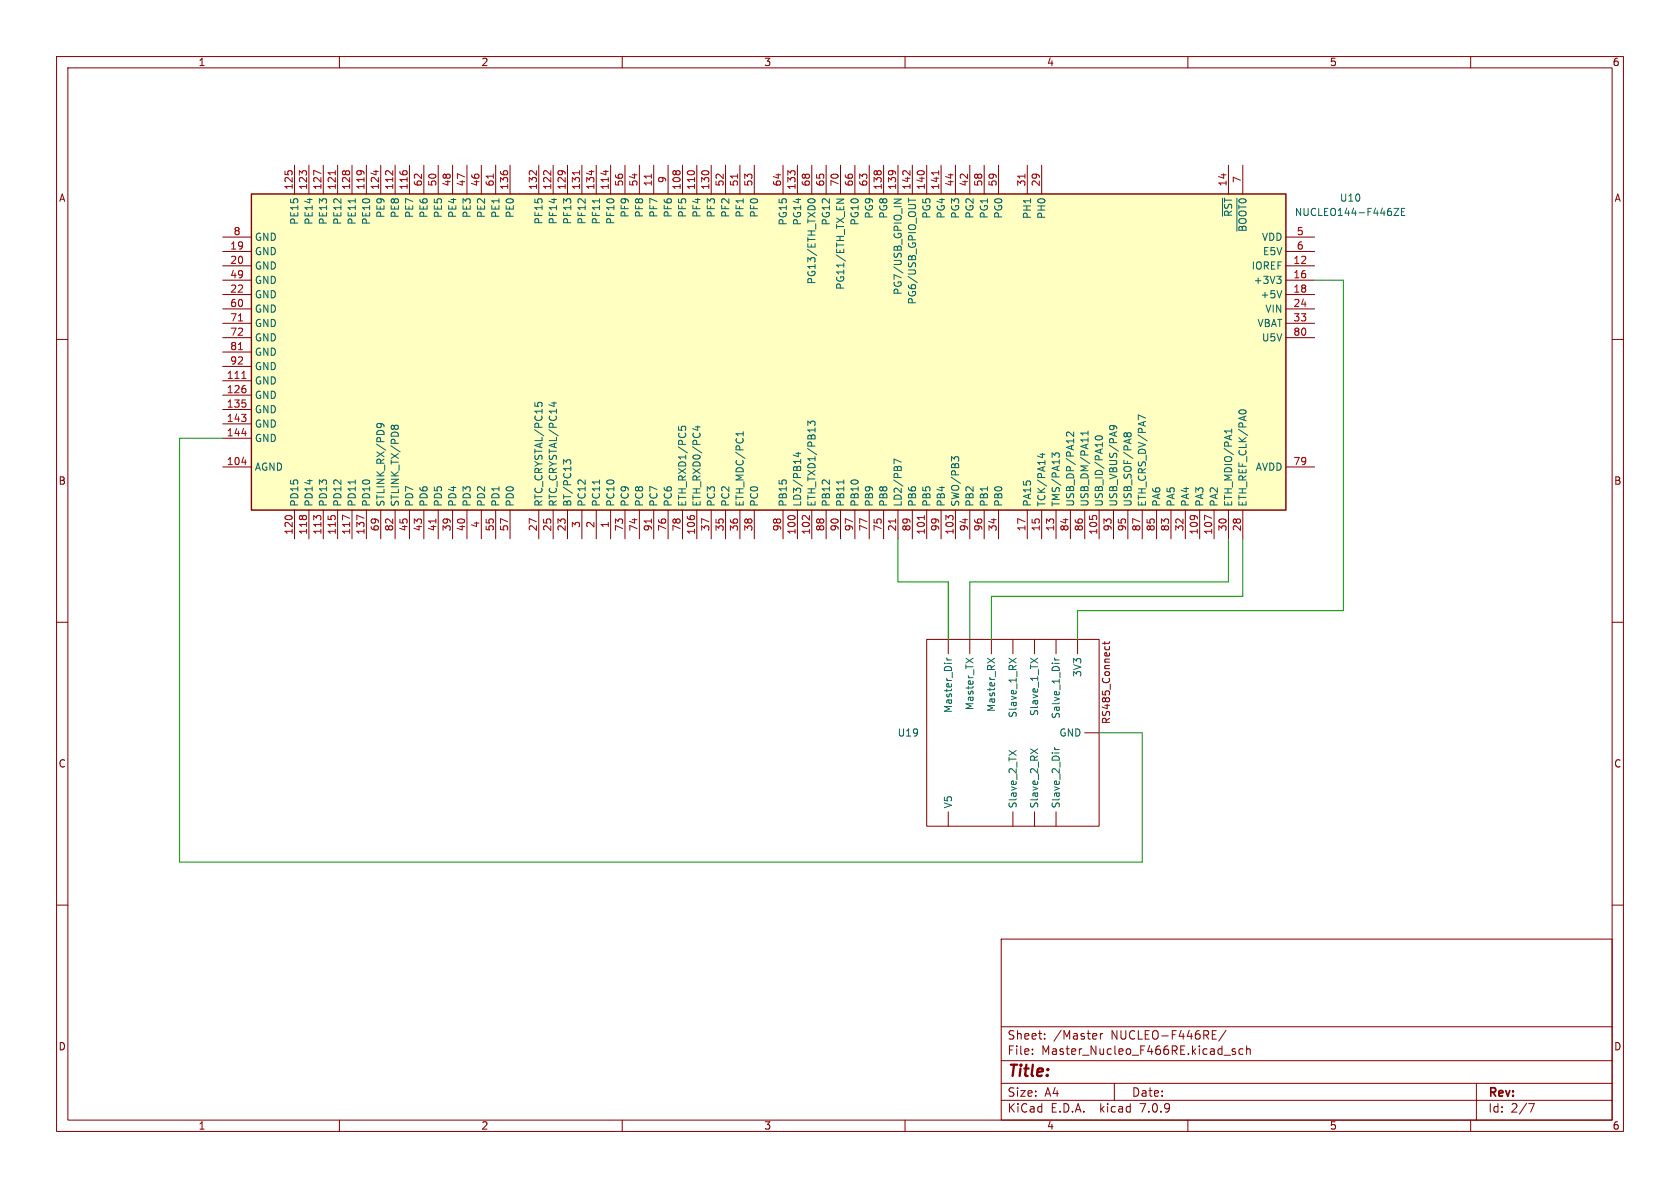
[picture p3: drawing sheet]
<svg xmlns="http://www.w3.org/2000/svg" width="297mm" height="210mm" viewBox="0 0 297 210" stroke-linecap="round" stroke-linejoin="round" font-family="sans-serif">
<g fill="none" stroke="#840000" stroke-width=".18">
<path d="M10 10h277v190h-277zM12 12h273v186h-273zM60 10v2M110 10v2M160 10v2M210 10v2M260 10v2M52.1 29.2v5.1M54.6 29.2v5.1M57.1 29.2v5.1M59.7 29.2v5.1M62.2 29.2v5.1"/>
<path d="M64.8 29.2v5.1M67.3 29.2v5.1M69.8 29.2v5.1M72.4 29.2v5.1M74.9 29.2v5.1M77.5 29.2v5.1M80 29.2v5.1M82.5 29.2v5.1M85.1 29.2v5.1M87.6 29.2v5.1M90.2 29.2v5.1M95.2 29.2v5.1"/>
<path d="M97.8 29.2v5.1M100.3 29.2v5.1M102.9 29.2v5.1M105.4 29.2v5.1M107.9 29.2v5.1M110.5 29.2v5.1M113 29.2v5.1M115.6 29.2v5.1M118.1 29.2v5.1M120.6 29.2v5.1M123.2 29.2v5.1M125.7 29.2v5.1"/>
<path d="M128.3 29.2v5.1M130.8 29.2v5.1M133.3 29.2v5.1M138.4 29.2v5.1M141 29.2v5.1M143.5 29.2v5.1M146 29.2v5.1M148.6 29.2v5.1M151.1 29.2v5.1M153.7 29.2v5.1M156.2 29.2v5.1M158.7 29.2v5.1"/>
<path d="M161.3 29.2v5.1M163.8 29.2v5.1M166.4 29.2v5.1M168.9 29.2v5.1M171.4 29.2v5.1M174 29.2v5.1M176.5 29.2v5.1M181.6 29.2v5.1M184.1 29.2v5.1M217.2 29.2v5.1M219.7 29.2v5.1M10 60h2"/>
<path d="M39.4 47h5M39.4 49.5h5M39.4 52.1h5M39.4 44.5h5M39.4 54.6h5M39.4 57.2h5M39.4 41.9h5M39.4 59.7h5M227.3 47h5.1M227.3 49.5h5.1M227.3 52.1h5.1M227.3 44.5h5.1"/>
<path d="M227.3 54.6h5.1M227.3 57.2h5.1M227.3 41.9h5.1M227.3 59.7h5.1M285 60h2M39.4 67.3h5M39.4 69.9h5M39.4 72.4h5M39.4 74.9h5M39.4 77.5h5M39.4 62.2h5M39.4 64.8h5"/>
<path d="M39.4 82.6h5M52.1 90.2v5.1M54.6 90.2v5.1M57.1 90.2v5.1M59.7 90.2v5.1M62.2 90.2v5.1M64.8 90.2v5.1M67.3 90.2v5.1M69.8 90.2v5.1M72.4 90.2v5.1M74.9 90.2v5.1M77.5 90.2v5.1"/>
<path d="M80 90.2v5.1M82.5 90.2v5.1M85.1 90.2v5.1M87.6 90.2v5.1M90.2 90.2v5.1M95.2 90.2v5.1M97.8 90.2v5.1M100.3 90.2v5.1M102.9 90.2v5.1M105.4 90.2v5.1M107.9 90.2v5.1M110.5 90.2v5.1"/>
<path d="M113 90.2v5.1M115.6 90.2v5.1M118.1 90.2v5.1M120.6 90.2v5.1M123.2 90.2v5.1M125.7 90.2v5.1M128.3 90.2v5.1M130.8 90.2v5.1M133.3 90.2v5.1M138.4 90.2v5.1M141 90.2v5.1M143.5 90.2v5.1"/>
<path d="M146 90.2v5.1M148.6 90.2v5.1M151.1 90.2v5.1M153.7 90.2v5.1M156.2 90.2v5.1M158.7 90.2v5.1M161.3 90.2v5.1M163.8 90.2v5.1M166.4 90.2v5.1M168.9 90.2v5.1M171.4 90.2v5.1M174 90.2v5.1"/>
<path d="M176.5 90.2v5.1M181.6 90.2v5.1M184.1 90.2v5.1M186.7 90.2v5.1M189.2 90.2v5.1M191.8 90.2v5.1M194.3 90.2v5.1M196.8 90.2v5.1M199.4 90.2v5.1M201.9 90.2v5.1M204.5 90.2v5.1M207 90.2v5.1"/>
<path d="M209.5 90.2v5.1M212.1 90.2v5.1M214.6 90.2v5.1M217.2 90.2v5.1M219.7 90.2v5.1M227.3 82.6h5.1M10 110h2M163.8 113h30.5v33.1h-30.5zM167.6 113v2.6M171.4 113v2.6M175.3 113v2.6M179.1 113v2.6"/>
<path d="M182.9 113v2.6M186.7 113v2.6M190.5 113v2.6M195.3 113.4v.5M195.4 114.3l-.1 .3M196.1 114.3l.1 .3M196.2 113.4l-.2 .3h-1.1M285 110h2M191.8 129.5h2.5M10 160h2M167.6 143.5v2.6M179.1 143.5v2.6"/>
<path d="M182.9 143.5v2.6M186.7 143.5v2.6M285 160h2M177 166h108v32h-108zM60 198v2M110 198v2M160 198v2M177 194.5h108M177 191.5h108M177 187.5h108M177 181.5h108M182.5 186.3v.1"/>
<path d="M182.5 185.5v.1M184.7 183.6v.1M184.7 182.8v.1M194.5 182.7v1M195 182.7l-.3 .1-.2 .2M197 191.5v3M210 198v2M214.3 183.7h.7M214.3 182.2h.7M216.4 186.5h1.1M216.7 182.1l-1.2 2M218.4 185.5l-.4-.1-.2 .2 .1 .2 .5 .2v.3h-.6"/>
<path d="M219.7 185.5l-.4-.1-.3 .3v.4l.2 .2h.5M220.4 185.5l.2-.1 .4 .1v.9M220.4 184.9v1.5M260 198v2M261 191.5v6.5M270.2 195.1h1l-.6 1.5"/>
</g>
<path d="M44.4 34.3h182.9v55.9h-182.9z" fill="#ffffc2" stroke="#ffffc2" stroke-width=".18"/>
<path d="M44.4 34.3h182.9v55.9h-182.9z" fill="none" stroke="#840000" stroke-width=".25"/>
<g fill="none" stroke="#006464" stroke-width=".18">
<path d="M62.8 35.1v.8M106 35.1v.8M143.1 35.8l-.3-.2a.68 .68 0 0 1 .7-.5 .68 .68 0 0 1 .6 .5l-.3 .2M147.9 35.2h1.3l-1.3 .7M158.1 35.2h1.2l-1.2 .7M160.6 35v.7M160.6 35.4h1.3M216.1 35v3.2M218.7 35v5.9M246.4 36.8h.9l-.9 1.3h.9M247.8 37.4h.4M248.4 36.8h-.6v1.3h.6"/>
<path d="M225.7 48.8h.8l-.4 .5M226.2 49.3l.3 .3v.3l-.3 .2M226.6 51.4l-.4 1.2M67.2 74.9l.2 .2-.1 .4-.1 .1M67.9 75.5l-.1-.4a.86 .86 0 0 0-1.2 0v.2l.3 .3M69.7 75.7l-.1 .1M69.7 75.4l-.2-.2h-.2l-.1 .2v.4M69.7 75.4l.2-.2h.4l.1 .2v.4M69.7 75.4v.3M69.7 75.7l.1 .1M94.6 71.2v.6M95 71.7v-.3l.3-.3 .4 .1 .1 .5"/>
<path d="M97.5 71.2h.9M97.9 71.1v.7M120 75.4v.6M120.5 76l-.1-.4 .3-.3 .5 .2v.5M122.9 75.5h.9M123.3 75.3v.8l-.9-.3M131.4 76.3v.7M131.4 76.7h-1.3l.3 .2M141.1 79.9v.8l-.9-.3M142.8 75.2v-.8l.5 .5 .1-.4h.6l.1 .2-.1 .5M189.8 76.4v.8l-.9-.8-.4 .2 .2 .5M192.3 76.2v.7"/>
<path d="M192.3 76.6h-1.2l.3 .3M193.7 77.2a.75 .75 0 0 1 1.2 .3 .72 .72 0 0 1-1.3-.2zM196.7 75.2l.2 .3-.1 .4M197.4 75.8v-.3a.86 .86 0 0 0-1.2 0l.1 .4M199.2 77v.1M199.2 76.7l-.2-.2-.2 .1-.1 .1 .1 .4M199.2 76.7l.3-.2 .3 .1 .2 .1-.1 .4M199.2 76.7v.3M199.2 77l.1 .1M202.5 73.9l-1.3-.5v.8M217.7 75.8v.8M217.7 76.2h-1.2l.3 .2"/>
<path d="M219 72.9a.68 .68 0 0 1 .7-.5 .68 .68 0 0 1 .6 .5M62.8 84.8v.8M100.8 82l.1-.5-.1-.2h-.6l-.1 .4-.5-.4v.8M106 84.8v.8M140.7 80.1h.8M149.2 84.8v.8M159.3 81.7l-1.2-.5v.8M169.5 81.3v-.3l-.3-.3-.4 .1-.1 .4-.5-.5v.8M183.9 80.3h.8M184.3 80.1v.8l-.9-.3M187.3 80.7v-.4l-.3-.2h-.4l-.1 .4-.5-.4v.8M167.4 116.7h.8"/>
<path d="M167.4 116.3l.2 .4M170.8 116.4l1.2 .8M172 116.4l-1.2 .8M174.6 116.4l1.2 .8M175.8 116.4l-1.2 .8M178.4 116.4l1.2 .8M179.6 116.4l-1.2 .8M182.2 116.4l1.3 .8M183.5 116.4l-1.3 .8M186.4 116.7h.9M186.4 116.3l.3 .4M178.4 132.7l1.2 .8"/>
<path d="M179.6 132.7l-1.2 .8M182.2 132.4l1.3 .8M183.5 132.4l-1.3 .8M186.4 132.1l.3 .4M186.4 132.5h.9"/>
</g>
<g fill="none" stroke="#a90000" stroke-width=".18">
<path d="M56.7 30.7l-1.2-.6v.9M59.3 30.2v.7M66.5 30.1v.8M68.3 30.2h.4M69.4 30.2v.8M87.2 30.8v.7M93.7 30.2h.4M94.8 30.2v.8M96.2 30.2h.4M97.4 30.2v.8M102.5 30.2v.7M104.6 30.1v.8"/>
<path d="M107.1 30.1v.8M115.2 30.8v.7M130.4 30.8v.7M159.7 30.2h.4M160.9 30.2v.8M166 30.2v.7M181.2 30.8v.7M42.2 56.7h.7M42.2 61.8h.7M42.8 66.9h.7M42.8 76.6h.7M42.8 81.7h.7"/>
<path d="M61.8 91.6l-1.3-.5v.8M64.4 91.6l-1.3-.5v.8M77.1 91.7v.8M115.2 91.7v.8M141.9 91.2h.5M143.1 91.1v.8M158.3 91.7v.8M163.4 91.1v.8M214.2 91.6l-1.3-.5v.8"/>
</g>
<path d="M232.4 49.5h5.1v58.5h-47v5M39.4 77.5h-7.7v74.9h170.2v-22.9h-7.6M158.7 95.3v7.6h8.9v10.1M217.2 95.3v7.6h-45.8v10.1M219.7 95.3v10.1h-44.4v7.6" fill="none" stroke="#009600" stroke-width=".18"/>
<text font-size="2.8" fill="#840000" x="178" y="190.9">Title:</text>
<g font-size="2.1" fill="#840000">
<text x="178" y="184">Sheet:</text>
<text x="186.2" y="184">/Master</text>
<text x="196.5" y="184">NUCLEO-F446RE/</text>
<text x="178" y="186.7">File:</text>
<text x="184.1" y="186.7">Master_Nucleo_F466RE.kicad_sch</text>
<text x="178" y="196.9">KiCad</text>
<text x="178" y="194.1">Size:</text>
<text x="184.7" y="194.1">A4</text>
<text x="185.7" y="196.9">E.D.A.</text>
<text x="194.6" y="196.9">kicad</text>
<text x="200" y="194.1">Date:</text>
<text x="201.8" y="196.9">7.0.9</text>
<text x="263" y="194.3">Rev:</text>
<text x="263" y="196.9">Id:</text>
<text x="267.1" y="196.9">2/7</text>
</g>
<g font-size="1.8" fill="#840000">
<text x="35" y="11.9">1</text>
<text x="85" y="11.9">2</text>
<text x="135" y="11.9">3</text>
<text x="185" y="11.9">4</text>
<text x="235" y="11.9">5</text>
<text x="285" y="11.9">6</text>
<text x="10.3" y="35.9">A</text>
<text x="285.3" y="35.9">A</text>
<text x="10.3" y="85.9">B</text>
<text x="285.3" y="85.9">B</text>
<text x="196.5" y="128.1" transform="rotate(-90 196.5 128.1)">RS485_Connect</text>
<text x="10.3" y="135.9">C</text>
<text x="285.3" y="135.9">C</text>
<text x="10.3" y="185.9">D</text>
<text x="285.3" y="185.9">D</text>
<text x="35" y="199.9">1</text>
<text x="85" y="199.9">2</text>
<text x="135" y="199.9">3</text>
<text x="185" y="199.9">4</text>
<text x="235" y="199.9">5</text>
<text x="285" y="199.9">6</text>
</g>
<g font-size="1.8" fill="#a90000">
<text x="51.8" y="33.7" transform="rotate(-90 51.8 33.7)">125</text>
<text x="54.4" y="33.7" transform="rotate(-90 54.4 33.7)">123</text>
<text x="56.9" y="33.7" transform="rotate(-90 56.9 33.7)">127</text>
<text x="59.4" y="33.7" transform="rotate(-90 59.4 33.7)">121</text>
<text x="62" y="33.7" transform="rotate(-90 62 33.7)">128</text>
<text x="64.5" y="33.7" transform="rotate(-90 64.5 33.7)">119</text>
<text x="67.1" y="33.7" transform="rotate(-90 67.1 33.7)">124</text>
<text x="69.6" y="33.7" transform="rotate(-90 69.6 33.7)">112</text>
<text x="72.1" y="33.7" transform="rotate(-90 72.1 33.7)">116</text>
<text x="74.7" y="33.1" transform="rotate(-90 74.7 33.1)">62</text>
<text x="77.2" y="33.1" transform="rotate(-90 77.2 33.1)">50</text>
<text x="79.8" y="33.1" transform="rotate(-90 79.8 33.1)">48</text>
<text x="82.3" y="33.1" transform="rotate(-90 82.3 33.1)">47</text>
<text x="84.8" y="33.1" transform="rotate(-90 84.8 33.1)">46</text>
<text x="87.4" y="33.1" transform="rotate(-90 87.4 33.1)">61</text>
<text x="89.9" y="33.7" transform="rotate(-90 89.9 33.7)">136</text>
<text x="95" y="33.7" transform="rotate(-90 95 33.7)">132</text>
<text x="97.5" y="33.7" transform="rotate(-90 97.5 33.7)">122</text>
<text x="100.1" y="33.7" transform="rotate(-90 100.1 33.7)">129</text>
<text x="102.6" y="33.7" transform="rotate(-90 102.6 33.7)">131</text>
<text x="105.2" y="33.7" transform="rotate(-90 105.2 33.7)">134</text>
<text x="107.7" y="33.7" transform="rotate(-90 107.7 33.7)">114</text>
<text x="110.2" y="33.1" transform="rotate(-90 110.2 33.1)">56</text>
<text x="112.8" y="33.1" transform="rotate(-90 112.8 33.1)">54</text>
<text x="115.3" y="33.1" transform="rotate(-90 115.3 33.1)">11</text>
<text x="117.9" y="32.5" transform="rotate(-90 117.9 32.5)">9</text>
<text x="120.4" y="33.7" transform="rotate(-90 120.4 33.7)">108</text>
<text x="122.9" y="33.7" transform="rotate(-90 122.9 33.7)">110</text>
<text x="125.5" y="33.7" transform="rotate(-90 125.5 33.7)">130</text>
<text x="128" y="33.1" transform="rotate(-90 128 33.1)">52</text>
<text x="130.6" y="33.1" transform="rotate(-90 130.6 33.1)">51</text>
<text x="133.1" y="33.1" transform="rotate(-90 133.1 33.1)">53</text>
<text x="138.2" y="33.1" transform="rotate(-90 138.2 33.1)">64</text>
<text x="140.7" y="33.7" transform="rotate(-90 140.7 33.7)">133</text>
<text x="143.3" y="33.1" transform="rotate(-90 143.3 33.1)">68</text>
<text x="145.8" y="33.1" transform="rotate(-90 145.8 33.1)">65</text>
<text x="148.3" y="33.1" transform="rotate(-90 148.3 33.1)">70</text>
<text x="150.9" y="33.1" transform="rotate(-90 150.9 33.1)">66</text>
<text x="153.4" y="33.1" transform="rotate(-90 153.4 33.1)">63</text>
<text x="156" y="33.7" transform="rotate(-90 156 33.7)">138</text>
<text x="158.5" y="33.7" transform="rotate(-90 158.5 33.7)">139</text>
<text x="161" y="33.7" transform="rotate(-90 161 33.7)">142</text>
<text x="163.6" y="33.7" transform="rotate(-90 163.6 33.7)">140</text>
<text x="166.1" y="33.7" transform="rotate(-90 166.1 33.7)">141</text>
<text x="168.7" y="33.1" transform="rotate(-90 168.7 33.1)">44</text>
<text x="171.2" y="33.1" transform="rotate(-90 171.2 33.1)">42</text>
<text x="173.7" y="33.1" transform="rotate(-90 173.7 33.1)">58</text>
<text x="176.3" y="33.1" transform="rotate(-90 176.3 33.1)">59</text>
<text x="181.4" y="33.1" transform="rotate(-90 181.4 33.1)">31</text>
<text x="183.9" y="33.1" transform="rotate(-90 183.9 33.1)">29</text>
<text x="216.9" y="33.1" transform="rotate(-90 216.9 33.1)">14</text>
<text x="219.5" y="32.5" transform="rotate(-90 219.5 32.5)">7</text>
<text x="41.2" y="41.7">8</text>
<text x="229.2" y="41.7">5</text>
<text x="40.6" y="44.2">19</text>
<text x="40.6" y="46.7">20</text>
<text x="228.6" y="46.7">12</text>
<text x="229.2" y="44.2">6</text>
<text x="40.6" y="51.8">22</text>
<text x="40.6" y="49.3">49</text>
<text x="228.6" y="49.3">16</text>
<text x="228.6" y="51.8">18</text>
<text x="40.6" y="54.4">60</text>
<text x="40.6" y="56.9">71</text>
<text x="40.6" y="59.4">72</text>
<text x="228.6" y="54.4">24</text>
<text x="228.6" y="56.9">33</text>
<text x="228.6" y="59.4">80</text>
<text x="40.6" y="62">81</text>
<text x="40.6" y="64.5">92</text>
<text x="40" y="67.1">111</text>
<text x="40" y="69.6">126</text>
<text x="40" y="72.1">135</text>
<text x="40" y="74.7">143</text>
<text x="40" y="77.2">144</text>
<text x="40" y="82.3">104</text>
<text x="228.6" y="82.3">79</text>
<text x="51.8" y="94.6" transform="rotate(-90 51.8 94.6)">120</text>
<text x="54.4" y="94.6" transform="rotate(-90 54.4 94.6)">118</text>
<text x="56.9" y="94.6" transform="rotate(-90 56.9 94.6)">113</text>
<text x="59.4" y="94.6" transform="rotate(-90 59.4 94.6)">115</text>
<text x="62" y="94.6" transform="rotate(-90 62 94.6)">117</text>
<text x="64.5" y="94.6" transform="rotate(-90 64.5 94.6)">137</text>
<text x="67.1" y="94" transform="rotate(-90 67.1 94)">69</text>
<text x="69.6" y="94" transform="rotate(-90 69.6 94)">82</text>
<text x="72.1" y="94" transform="rotate(-90 72.1 94)">45</text>
<text x="74.7" y="94" transform="rotate(-90 74.7 94)">43</text>
<text x="77.2" y="94" transform="rotate(-90 77.2 94)">41</text>
<text x="79.8" y="94" transform="rotate(-90 79.8 94)">39</text>
<text x="82.3" y="94" transform="rotate(-90 82.3 94)">40</text>
<text x="84.8" y="93.4" transform="rotate(-90 84.8 93.4)">4</text>
<text x="87.4" y="94" transform="rotate(-90 87.4 94)">55</text>
<text x="89.9" y="94" transform="rotate(-90 89.9 94)">57</text>
<text x="95" y="94" transform="rotate(-90 95 94)">27</text>
<text x="97.5" y="94" transform="rotate(-90 97.5 94)">25</text>
<text x="100.1" y="94" transform="rotate(-90 100.1 94)">23</text>
<text x="102.6" y="93.4" transform="rotate(-90 102.6 93.4)">3</text>
<text x="105.2" y="93.4" transform="rotate(-90 105.2 93.4)">2</text>
<text x="107.7" y="93.4" transform="rotate(-90 107.7 93.4)">1</text>
<text x="110.2" y="94" transform="rotate(-90 110.2 94)">73</text>
<text x="112.8" y="94" transform="rotate(-90 112.8 94)">74</text>
<text x="115.3" y="94" transform="rotate(-90 115.3 94)">91</text>
<text x="117.9" y="94" transform="rotate(-90 117.9 94)">76</text>
<text x="120.4" y="94" transform="rotate(-90 120.4 94)">78</text>
<text x="122.9" y="94.6" transform="rotate(-90 122.9 94.6)">106</text>
<text x="125.5" y="94" transform="rotate(-90 125.5 94)">37</text>
<text x="128" y="94" transform="rotate(-90 128 94)">35</text>
<text x="130.6" y="94" transform="rotate(-90 130.6 94)">36</text>
<text x="133.1" y="94" transform="rotate(-90 133.1 94)">38</text>
<text x="138.2" y="94" transform="rotate(-90 138.2 94)">98</text>
<text x="140.7" y="94.6" transform="rotate(-90 140.7 94.6)">100</text>
<text x="143.3" y="94.6" transform="rotate(-90 143.3 94.6)">102</text>
<text x="145.8" y="94" transform="rotate(-90 145.8 94)">88</text>
<text x="148.3" y="94" transform="rotate(-90 148.3 94)">90</text>
<text x="150.9" y="94" transform="rotate(-90 150.9 94)">97</text>
<text x="153.4" y="94" transform="rotate(-90 153.4 94)">77</text>
<text x="156" y="94" transform="rotate(-90 156 94)">75</text>
<text x="158.5" y="94" transform="rotate(-90 158.5 94)">21</text>
<text x="161" y="94" transform="rotate(-90 161 94)">89</text>
<text x="163.6" y="94.6" transform="rotate(-90 163.6 94.6)">101</text>
<text x="166.1" y="94" transform="rotate(-90 166.1 94)">99</text>
<text x="168.7" y="94.6" transform="rotate(-90 168.7 94.6)">103</text>
<text x="171.2" y="94" transform="rotate(-90 171.2 94)">94</text>
<text x="173.7" y="94" transform="rotate(-90 173.7 94)">96</text>
<text x="176.3" y="94" transform="rotate(-90 176.3 94)">34</text>
<text x="181.4" y="94" transform="rotate(-90 181.4 94)">17</text>
<text x="183.9" y="94" transform="rotate(-90 183.9 94)">15</text>
<text x="186.4" y="94" transform="rotate(-90 186.4 94)">13</text>
<text x="189" y="94" transform="rotate(-90 189 94)">84</text>
<text x="191.5" y="94" transform="rotate(-90 191.5 94)">86</text>
<text x="194.1" y="94.6" transform="rotate(-90 194.1 94.6)">105</text>
<text x="196.6" y="94" transform="rotate(-90 196.6 94)">93</text>
<text x="199.1" y="94" transform="rotate(-90 199.1 94)">95</text>
<text x="201.7" y="94" transform="rotate(-90 201.7 94)">87</text>
<text x="204.2" y="94" transform="rotate(-90 204.2 94)">85</text>
<text x="206.8" y="94" transform="rotate(-90 206.8 94)">83</text>
<text x="209.3" y="94" transform="rotate(-90 209.3 94)">32</text>
<text x="211.8" y="94.6" transform="rotate(-90 211.8 94.6)">109</text>
<text x="214.4" y="94.6" transform="rotate(-90 214.4 94.6)">107</text>
<text x="216.9" y="94" transform="rotate(-90 216.9 94)">30</text>
<text x="219.5" y="94" transform="rotate(-90 219.5 94)">28</text>
</g>
<g font-size="1.8" fill="#006464">
<text x="236.8" y="35.8">U10</text>
<text x="52.9" y="39.8" transform="rotate(-90 52.9 39.8)">PE15</text>
<text x="55.5" y="39.8" transform="rotate(-90 55.5 39.8)">PE14</text>
<text x="58" y="39.8" transform="rotate(-90 58 39.8)">PE13</text>
<text x="60.6" y="39.8" transform="rotate(-90 60.6 39.8)">PE12</text>
<text x="63.1" y="39.8" transform="rotate(-90 63.1 39.8)">PE11</text>
<text x="65.6" y="39.8" transform="rotate(-90 65.6 39.8)">PE10</text>
<text x="68.2" y="38.6" transform="rotate(-90 68.2 38.6)">PE9</text>
<text x="70.7" y="38.6" transform="rotate(-90 70.7 38.6)">PE8</text>
<text x="73.3" y="38.6" transform="rotate(-90 73.3 38.6)">PE7</text>
<text x="75.8" y="38.6" transform="rotate(-90 75.8 38.6)">PE6</text>
<text x="78.3" y="38.6" transform="rotate(-90 78.3 38.6)">PE5</text>
<text x="80.9" y="38.6" transform="rotate(-90 80.9 38.6)">PE4</text>
<text x="83.4" y="38.6" transform="rotate(-90 83.4 38.6)">PE3</text>
<text x="86" y="38.6" transform="rotate(-90 86 38.6)">PE2</text>
<text x="88.5" y="38.6" transform="rotate(-90 88.5 38.6)">PE1</text>
<text x="91" y="38.6" transform="rotate(-90 91 38.6)">PE0</text>
<text x="96.1" y="39.8" transform="rotate(-90 96.1 39.8)">PF15</text>
<text x="98.7" y="39.8" transform="rotate(-90 98.7 39.8)">PF14</text>
<text x="101.2" y="39.8" transform="rotate(-90 101.2 39.8)">PF13</text>
<text x="103.7" y="39.8" transform="rotate(-90 103.7 39.8)">PF12</text>
<text x="106.3" y="39.8" transform="rotate(-90 106.3 39.8)">PF11</text>
<text x="108.8" y="39.8" transform="rotate(-90 108.8 39.8)">PF10</text>
<text x="111.4" y="38.6" transform="rotate(-90 111.4 38.6)">PF9</text>
<text x="113.9" y="38.6" transform="rotate(-90 113.9 38.6)">PF8</text>
<text x="116.4" y="38.6" transform="rotate(-90 116.4 38.6)">PF7</text>
<text x="119" y="38.6" transform="rotate(-90 119 38.6)">PF6</text>
<text x="121.5" y="38.6" transform="rotate(-90 121.5 38.6)">PF5</text>
<text x="124.1" y="38.6" transform="rotate(-90 124.1 38.6)">PF4</text>
<text x="126.6" y="38.6" transform="rotate(-90 126.6 38.6)">PF3</text>
<text x="129.1" y="38.6" transform="rotate(-90 129.1 38.6)">PF2</text>
<text x="131.7" y="38.6" transform="rotate(-90 131.7 38.6)">PF1</text>
<text x="134.2" y="38.6" transform="rotate(-90 134.2 38.6)">PF0</text>
<text x="139.3" y="40" transform="rotate(-90 139.3 40)">PG15</text>
<text x="141.8" y="40" transform="rotate(-90 141.8 40)">PG14</text>
<text x="146.9" y="40" transform="rotate(-90 146.9 40)">PG12</text>
<text x="152" y="40" transform="rotate(-90 152 40)">PG10</text>
<text x="154.5" y="38.8" transform="rotate(-90 154.5 38.8)">PG9</text>
<text x="157.1" y="38.8" transform="rotate(-90 157.1 38.8)">PG8</text>
<text x="164.7" y="38.8" transform="rotate(-90 164.7 38.8)">PG5</text>
<text x="167.2" y="38.8" transform="rotate(-90 167.2 38.8)">PG4</text>
<text x="169.8" y="38.8" transform="rotate(-90 169.8 38.8)">PG3</text>
<text x="172.3" y="38.8" transform="rotate(-90 172.3 38.8)">PG2</text>
<text x="174.9" y="38.8" transform="rotate(-90 174.9 38.8)">PG1</text>
<text x="177.4" y="38.8" transform="rotate(-90 177.4 38.8)">PG0</text>
<text x="182.5" y="38.8" transform="rotate(-90 182.5 38.8)">PH1</text>
<text x="185" y="38.8" transform="rotate(-90 185 38.8)">PH0</text>
<text x="218" y="38.4" transform="rotate(-90 218 38.4)">~{RST}</text>
<text x="220.6" y="41.1" transform="rotate(-90 220.6 41.1)">~{BOOT0}</text>
<text x="228.8" y="38.4">NUCLEO144-F446ZE</text>
<text x="45" y="45.3">GND</text>
<text x="45" y="47.9">GND</text>
<text x="45" y="42.8">GND</text>
<text x="221.2" y="47.9">IOREF</text>
<text x="223" y="42.8">VDD</text>
<text x="223.2" y="45.3">E5V</text>
<text x="45" y="52.9">GND</text>
<text x="45" y="50.4">GND</text>
<text x="144.4" y="50.4" transform="rotate(-90 144.4 50.4)">PG13/ETH_TXD0</text>
<text x="149.5" y="51.3" transform="rotate(-90 149.5 51.3)">PG11/ETH_TX_EN</text>
<text x="159.6" y="52.2" transform="rotate(-90 159.6 52.2)">PG7/USB_GPIO_IN</text>
<text x="162.2" y="53.9" transform="rotate(-90 162.2 53.9)">PG6/USB_GPIO_OUT</text>
<text x="221.5" y="50.4">+3V3</text>
<text x="222.7" y="52.9">+5V</text>
<text x="45" y="55.5">GND</text>
<text x="45" y="58">GND</text>
<text x="222.2" y="58">VBAT</text>
<text x="223.6" y="55.5">VIN</text>
<text x="45" y="60.6">GND</text>
<text x="45" y="63.1">GND</text>
<text x="45" y="65.6">GND</text>
<text x="223" y="60.6">U5V</text>
<text x="45" y="68.2">GND</text>
<text x="45" y="70.7">GND</text>
<text x="45" y="73.3">GND</text>
<text x="45" y="75.8">GND</text>
<text x="45" y="83.4">AGND</text>
<text x="45" y="78.3">GND</text>
<text x="221.9" y="83.4">AVDD</text>
<text x="52.9" y="89.7" transform="rotate(-90 52.9 89.7)">PD15</text>
<text x="55.5" y="89.7" transform="rotate(-90 55.5 89.7)">PD14</text>
<text x="58" y="89.7" transform="rotate(-90 58 89.7)">PD13</text>
<text x="60.6" y="89.7" transform="rotate(-90 60.6 89.7)">PD12</text>
<text x="63.1" y="89.7" transform="rotate(-90 63.1 89.7)">PD11</text>
<text x="65.6" y="89.7" transform="rotate(-90 65.6 89.7)">PD10</text>
<text x="68.2" y="89.7" transform="rotate(-90 68.2 89.7)">STLINK_RX/PD9</text>
<text x="70.7" y="89.7" transform="rotate(-90 70.7 89.7)">STLINK_TX/PD8</text>
<text x="73.3" y="89.7" transform="rotate(-90 73.3 89.7)">PD7</text>
<text x="75.8" y="89.7" transform="rotate(-90 75.8 89.7)">PD6</text>
<text x="78.3" y="89.7" transform="rotate(-90 78.3 89.7)">PD5</text>
<text x="80.9" y="89.7" transform="rotate(-90 80.9 89.7)">PD4</text>
<text x="83.4" y="89.7" transform="rotate(-90 83.4 89.7)">PD3</text>
<text x="86" y="89.7" transform="rotate(-90 86 89.7)">PD2</text>
<text x="88.5" y="89.7" transform="rotate(-90 88.5 89.7)">PD1</text>
<text x="91" y="89.7" transform="rotate(-90 91 89.7)">PD0</text>
<text x="96.1" y="89.7" transform="rotate(-90 96.1 89.7)">RTC_CRYSTAL/PC15</text>
<text x="98.7" y="89.7" transform="rotate(-90 98.7 89.7)">RTC_CRYSTAL/PC14</text>
<text x="101.2" y="89.7" transform="rotate(-90 101.2 89.7)">BT/PC13</text>
<text x="103.7" y="89.7" transform="rotate(-90 103.7 89.7)">PC12</text>
<text x="106.3" y="89.7" transform="rotate(-90 106.3 89.7)">PC11</text>
<text x="108.8" y="89.7" transform="rotate(-90 108.8 89.7)">PC10</text>
<text x="111.4" y="89.7" transform="rotate(-90 111.4 89.7)">PC9</text>
<text x="113.9" y="89.7" transform="rotate(-90 113.9 89.7)">PC8</text>
<text x="116.4" y="89.7" transform="rotate(-90 116.4 89.7)">PC7</text>
<text x="119" y="89.7" transform="rotate(-90 119 89.7)">PC6</text>
<text x="121.5" y="89.7" transform="rotate(-90 121.5 89.7)">ETH_RXD1/PC5</text>
<text x="124.1" y="89.7" transform="rotate(-90 124.1 89.7)">ETH_RXD0/PC4</text>
<text x="126.6" y="89.7" transform="rotate(-90 126.6 89.7)">PC3</text>
<text x="129.1" y="89.7" transform="rotate(-90 129.1 89.7)">PC2</text>
<text x="131.7" y="89.7" transform="rotate(-90 131.7 89.7)">ETH_MDC/PC1</text>
<text x="134.2" y="89.7" transform="rotate(-90 134.2 89.7)">PC0</text>
<text x="139.3" y="89.7" transform="rotate(-90 139.3 89.7)">PB15</text>
<text x="141.8" y="89.7" transform="rotate(-90 141.8 89.7)">LD3/PB14</text>
<text x="144.4" y="89.7" transform="rotate(-90 144.4 89.7)">ETH_TXD1/PB13</text>
<text x="146.9" y="89.7" transform="rotate(-90 146.9 89.7)">PB12</text>
<text x="149.5" y="89.7" transform="rotate(-90 149.5 89.7)">PB11</text>
<text x="152" y="89.7" transform="rotate(-90 152 89.7)">PB10</text>
<text x="154.5" y="89.7" transform="rotate(-90 154.5 89.7)">PB9</text>
<text x="157.1" y="89.7" transform="rotate(-90 157.1 89.7)">PB8</text>
<text x="159.6" y="89.7" transform="rotate(-90 159.6 89.7)">LD2/PB7</text>
<text x="162.2" y="89.7" transform="rotate(-90 162.2 89.7)">PB6</text>
<text x="164.7" y="89.7" transform="rotate(-90 164.7 89.7)">PB5</text>
<text x="167.2" y="89.7" transform="rotate(-90 167.2 89.7)">PB4</text>
<text x="169.8" y="89.7" transform="rotate(-90 169.8 89.7)">SWO/PB3</text>
<text x="172.3" y="89.7" transform="rotate(-90 172.3 89.7)">PB2</text>
<text x="174.9" y="89.7" transform="rotate(-90 174.9 89.7)">PB1</text>
<text x="177.4" y="89.7" transform="rotate(-90 177.4 89.7)">PB0</text>
<text x="182.5" y="89.7" transform="rotate(-90 182.5 89.7)">PA15</text>
<text x="185" y="89.7" transform="rotate(-90 185 89.7)">TCK/PA14</text>
<text x="187.6" y="89.7" transform="rotate(-90 187.6 89.7)">TMS/PA13</text>
<text x="190.1" y="89.7" transform="rotate(-90 190.1 89.7)">USB_DP/PA12</text>
<text x="192.6" y="89.7" transform="rotate(-90 192.6 89.7)">USB_DM/PA11</text>
<text x="195.2" y="89.7" transform="rotate(-90 195.2 89.7)">USB_ID/PA10</text>
<text x="197.7" y="89.7" transform="rotate(-90 197.7 89.7)">USB_VBUS/PA9</text>
<text x="200.3" y="89.7" transform="rotate(-90 200.3 89.7)">USB_SOF/PA8</text>
<text x="202.8" y="89.7" transform="rotate(-90 202.8 89.7)">ETH_CRS_DV/PA7</text>
<text x="205.3" y="89.7" transform="rotate(-90 205.3 89.7)">PA6</text>
<text x="207.9" y="89.7" transform="rotate(-90 207.9 89.7)">PA5</text>
<text x="210.4" y="89.7" transform="rotate(-90 210.4 89.7)">PA4</text>
<text x="213" y="89.7" transform="rotate(-90 213 89.7)">PA3</text>
<text x="215.5" y="89.7" transform="rotate(-90 215.5 89.7)">PA2</text>
<text x="218" y="89.7" transform="rotate(-90 218 89.7)">ETH_MDIO/PA1</text>
<text x="220.6" y="89.7" transform="rotate(-90 220.6 89.7)">ETH_REF_CLK/PA0</text>
<text x="191.4" y="119.8" transform="rotate(-90 191.4 119.8)">3V3</text>
<text x="172.3" y="125.7" transform="rotate(-90 172.3 125.7)">Master_TX</text>
<text x="176.1" y="126" transform="rotate(-90 176.1 126)">Master_RX</text>
<text x="158.6" y="130.4">U19</text>
<text x="168.5" y="126.1" transform="rotate(-90 168.5 126.1)">Master_Dir</text>
<text x="179.9" y="127" transform="rotate(-90 179.9 127)">Slave_1_RX</text>
<text x="183.7" y="126.7" transform="rotate(-90 183.7 126.7)">Slave_1_TX</text>
<text x="187.2" y="130.4">GND</text>
<text x="187.6" y="127.2" transform="rotate(-90 187.6 127.2)">Salve_1_Dir</text>
<text x="168.5" y="143" transform="rotate(-90 168.5 143)">V5</text>
<text x="179.9" y="143" transform="rotate(-90 179.9 143)">Slave_2_TX</text>
<text x="183.7" y="143" transform="rotate(-90 183.7 143)">Slave_2_RX</text>
<text x="187.6" y="143" transform="rotate(-90 187.6 143)">Slave_2_Dir</text>
</g>
</svg>
